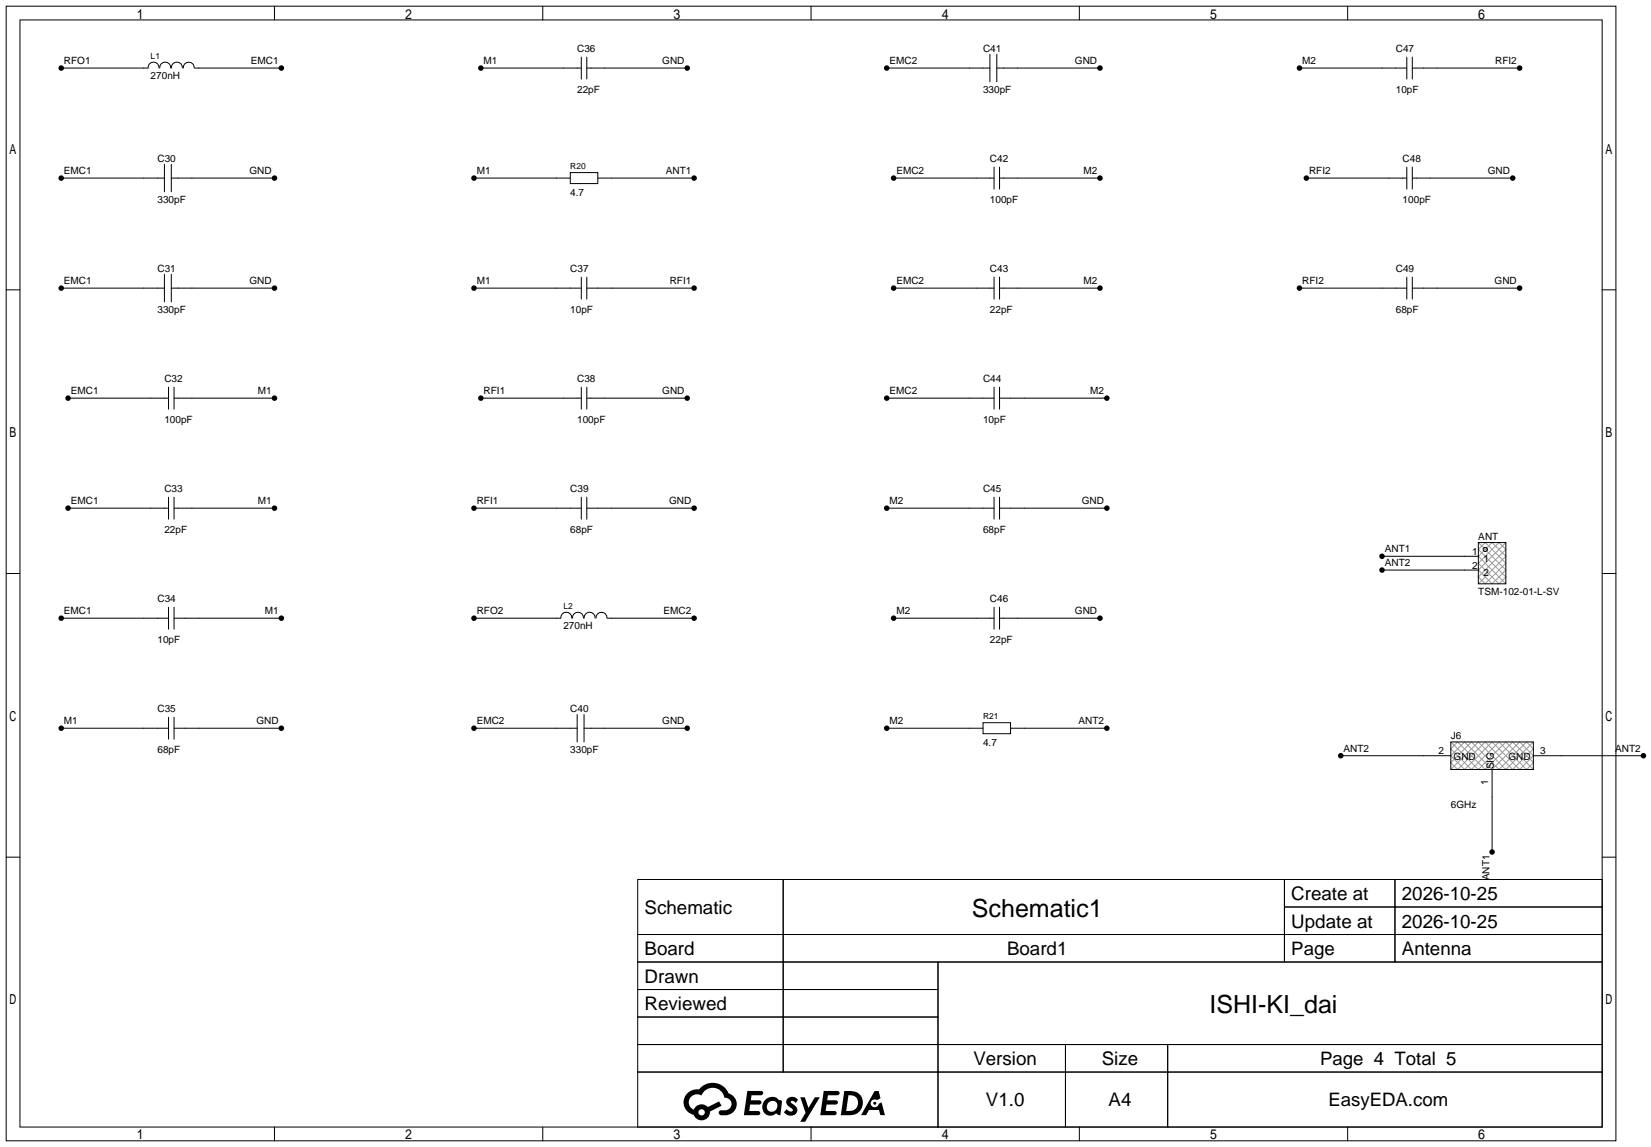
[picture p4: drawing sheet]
<svg xmlns="http://www.w3.org/2000/svg" width="305mm" height="212mm" viewBox="0 0 305 212" stroke-linecap="round" stroke-linejoin="round" font-family="sans-serif">
<g fill="none" stroke="#000" stroke-width=".18">
<path d="M1.1 1.1h297.2v209.6h-297.2zM3.7 3.7h292.1v204.5h-292.1zM29.4 12.6a1.01 1.01 0 0 0-1.1-1.1 1.01 1.01 0 0 0-1 1.1h-16M29.5 12.6a1.01 1.01 0 0 1 1-1.1 1.01 1.01 0 0 1 1 1.1M31.6 12.6a1.01 1.01 0 0 1 1.1-1.1 1.01 1.01 0 0 1 1 1.1M33.8 12.6a1.01 1.01 0 0 1 1-1.1 1.01 1.01 0 0 1 1.1 1.1M35.9 12.6h16M50.7 1.1v2.6M88.8 12.6h18.5M100.2 1.1v2.6M107.3 10.5v4.1M108.3 12.6h18.6"/>
<path d="M108.3 10.5v4.1M149.7 1.1v2.6M163.7 12.6h19.1M182.8 10v5.1M184 12.6h19.1M184 10v5.1M199.3 1.1v2.6M239.9 12.6h19.8M248.8 1.1v2.6M259.7 10.5v4.1M260.7 12.6h19.8M260.7 10.5v4.1"/>
<path d="M11.3 32.9h19.1M30.4 30.4v5M31.6 32.9h19.1M31.6 30.4v5M87.5 32.9h17.8M105.3 31.9h5.1v2h-5.1zM110.4 32.9h17.7M165 32.9h18.5M183.5 30.9v4M184.5 32.9h18.6M184.5 30.9v4M241.2 32.9h18.5"/>
<path d="M259.7 30.9v4M260.7 32.9h18.6M260.7 30.9v4M1.1 53.5h2.6M11.3 53.2h19.1M30.4 50.7v5.1M31.6 50.7v5.1M31.6 53.2h19.1M87.5 53.2h19.8M107.3 51.2v4M108.3 53.2h19.8M108.3 51.2v4"/>
<path d="M165 53.2h18.5M183.5 51.2v4M184.5 53.2h18.6M184.5 51.2v4M239.9 53.2h19.8M259.7 51.2v4M260.7 53.2h19.8M260.7 51.2v4M295.8 53.5h2.5M12.6 73.5h18.5M31.1 71.5v4.1M32.1 71.5v4.1"/>
<path d="M32.1 73.5h18.6M88.8 73.5h18.5M107.3 71.5v4.1M108.3 73.5h18.6M108.3 71.5v4.1M163.7 73.5h19.8M183.5 71.5v4.1M184.5 73.5h19.8M184.5 71.5v4.1M12.6 93.9h18.5M31.1 91.8v4.1M32.1 91.8v4.1"/>
<path d="M32.1 93.9h18.6M87.5 93.9h19.8M107.3 91.8v4.1M108.3 93.9h19.8M108.3 91.8v4.1M163.7 93.9h19.8M183.5 91.8v4.1M184.5 93.9h19.8M184.5 91.8v4.1M1.1 105.9h2.6M11.3 114.2h19.8M31.1 112.1v4.1"/>
<path d="M32.1 114.2h19.8M32.1 112.1v4.1M87.5 114.2h16M103.5 114.2a1.01 1.01 0 0 1 1-1.1 1.01 1.01 0 0 1 1.1 1.1M105.7 114.2a1.01 1.01 0 0 1 1-1.1 1.01 1.01 0 0 1 1 1.1M107.8 114.2a1.01 1.01 0 0 1 1.1-1.1 1.01 1.01 0 0 1 1 1.1M110 114.2a1.01 1.01 0 0 1 1-1.1 1.01 1.01 0 0 1 1.1 1.1M112.1 114.2h16M165 114.2h18.5M183.5 112.1v4.1M184.5 114.2h18.6M184.5 112.1v4.1"/>
<path d="M255.1 102.7h17.8M255.1 105.3h17.8M272.9 100.2h5.1v7.6h-5.1zM295.8 105.9h2.5M11.3 134.5h19.8M31.1 132.5v4M32.1 134.5h19.8M32.1 132.5v4M87.5 134.5h19.1M106.6 132v5M107.8 134.5h19.1M107.8 132v5"/>
<path d="M163.7 134.5h17.8M181.5 133.5h5.1v2h-5.1zM186.6 134.5h17.7M247.5 139.6h20.3M267.8 137h15.3v5.1h-15.3zM283.1 139.6h20.3M1.1 158.3h2.6M275.5 142.1v15.3M295.8 158.3h2.5M117.7 162.4h178.1v45.8h-178.1zM117.7 172.6h178.1M117.7 177.7h178.1"/>
<path d="M144.6 162.4v35.6M173.2 177.7v30.5M237.1 162.4v15.3M237.1 167.5h58.7M257.5 162.4v15.3M117.7 182.8h55.5M117.7 192.9h178.1M117.7 187.8h55.5M117.7 198h178.1M196.7 192.9v15.3M215.6 192.9v15.3M50.7 208.2v2.5"/>
<path d="M100.2 208.2v2.5M149.7 208.2v2.5M199.3 208.2v2.5M248.8 208.2v2.5"/>
<circle cx="274.2" cy="101.5" r=".38"/>
</g>
<g fill="#000">
<path d="M138 201.5h1.6a1.31 1.31 0 0 1 1.2 .2 .4 .4 0 0 1-.3 .6h-1.8l-.1 .9h1.6a.4 .4 0 0 1 .4 .4 .4 .4 0 0 1-.4 .4h-1.7l-.2 1.2h.8a1.23 1.23 0 0 1 1.2 .2 .39 .39 0 0 1-.3 .6h-2.7zM145.5 202.8a1.3 1.3 0 0 1 1.8 .3l-.4 .6a.54 .54 0 0 0-.9-.2l.1 .2a1.58 1.58 0 0 1 1.1 1.6 1.43 1.43 0 0 1-2.5 .1l.5-.6a.64 .64 0 0 0 .5 .5 .64 .64 0 0 0 .7-.3l-.2-.2a1.6 1.6 0 0 1-1-1.6zM147.7 202.7h.9l.7 1.9 1.1-1.9h.9l-2.7 4.5h-.9l1-1.7zM152.1 201.5h1.6a1.32 1.32 0 0 1 1.3 .2 .39 .39 0 0 1-.4 .6h-1.7l-.2 .9h1.7a.4 .4 0 0 1 .3 .4 .4 .4 0 0 1-.4 .4h-1.7l-.2 1.2h.8a1.23 1.23 0 0 1 1.2 .2 .39 .39 0 0 1-.3 .6h-2.7zM161.5 201.5h.7l.4 1.3-.7 .4a.75 .75 0 0 0-1.1 .3 .75 .75 0 0 0 .5 1 .75 .75 0 0 0 .9-.6l.6-.3 .6 2.4h-.9l-.2-1h-1.9l-.5 1h-.9z"/>
<path d="M126.9 201.9a2.37 2.37 0 0 0 1.2 4 1.54 1.54 0 0 0 1.7 1 1.54 1.54 0 0 0 1.3-1.6l2.1-1.1-.5-.8-2 1.1a1.57 1.57 0 0 0-2.6 .4 1.5 1.5 0 0 1-.8-2.1 1.5 1.5 0 0 1 2.2-.5 2.23 2.23 0 0 1 2.3-1.4 2.23 2.23 0 0 1 2 1.8 1.16 1.16 0 0 1 1.2 1.1 1.16 1.16 0 0 1-1 1.3h-.7a.47 .47 0 0 0-.6 .3 .47 .47 0 0 0 .4 .6 2.23 2.23 0 0 0 2.3-.7 2.23 2.23 0 0 0 .4-2.3 2.16 2.16 0 0 0-1.3-1.1 3.2 3.2 0 0 0-5.4-.7l-1.2 .1zM129 205.4a.58 .58 0 0 1 1.1 0 .58 .58 0 0 1-1.1 0z"/>
<path d="M141.3 203.1a1.62 1.62 0 0 0-.4 2.1 1.62 1.62 0 0 0 2 .7l.4-.3 .3 .3 .5 .1 .3-2.5-.2-.3h-.4a1.58 1.58 0 0 0-2.5-.1zM141.9 203.6a.99 .99 0 0 1 1.6 .3 .99 .99 0 0 1-.9 1.4 .94 .94 0 0 1-1-.5 .94 .94 0 0 1 .3-1.2z"/>
<path d="M155.9 201.5l-.7 4.5h1.5a2.27 2.27 0 0 0 2.6-2.3 2.27 2.27 0 0 0-2.7-2.2zM156.6 202.3a1.5 1.5 0 0 1 1.8 1.5 1.5 1.5 0 0 1-1.9 1.4h-.3z"/>
<circle cx="11.3" cy="12.6" r=".51"/>
<circle cx="51.9" cy="12.6" r=".51"/>
<circle cx="88.8" cy="12.6" r=".51"/>
<circle cx="126.9" cy="12.6" r=".51"/>
<circle cx="163.7" cy="12.6" r=".51"/>
<circle cx="203.1" cy="12.6" r=".51"/>
<circle cx="239.9" cy="12.6" r=".51"/>
<circle cx="280.5" cy="12.6" r=".51"/>
<circle cx="11.3" cy="32.9" r=".51"/>
<circle cx="50.7" cy="32.9" r=".51"/>
<circle cx="87.5" cy="32.9" r=".51"/>
<circle cx="128.1" cy="32.9" r=".51"/>
<circle cx="165" cy="32.9" r=".51"/>
<circle cx="203.1" cy="32.9" r=".51"/>
<circle cx="241.2" cy="32.9" r=".51"/>
<circle cx="279.3" cy="32.9" r=".51"/>
<circle cx="11.3" cy="53.2" r=".51"/>
<circle cx="50.7" cy="53.2" r=".51"/>
<circle cx="87.5" cy="53.2" r=".51"/>
<circle cx="128.1" cy="53.2" r=".51"/>
<circle cx="165" cy="53.2" r=".51"/>
<circle cx="203.1" cy="53.2" r=".51"/>
<circle cx="239.9" cy="53.2" r=".51"/>
<circle cx="280.5" cy="53.2" r=".51"/>
<circle cx="12.6" cy="73.5" r=".51"/>
<circle cx="50.7" cy="73.5" r=".51"/>
<circle cx="88.8" cy="73.5" r=".51"/>
<circle cx="126.9" cy="73.5" r=".51"/>
<circle cx="163.7" cy="73.5" r=".51"/>
<circle cx="204.3" cy="73.5" r=".51"/>
<circle cx="12.6" cy="93.9" r=".51"/>
<circle cx="50.7" cy="93.9" r=".51"/>
<circle cx="87.5" cy="93.9" r=".51"/>
<circle cx="128.1" cy="93.9" r=".51"/>
<circle cx="163.7" cy="93.9" r=".51"/>
<circle cx="204.3" cy="93.9" r=".51"/>
<circle cx="11.3" cy="114.2" r=".51"/>
<circle cx="51.9" cy="114.2" r=".51"/>
<circle cx="87.5" cy="114.2" r=".51"/>
<circle cx="128.1" cy="114.2" r=".51"/>
<circle cx="165" cy="114.2" r=".51"/>
<circle cx="203.1" cy="114.2" r=".51"/>
<circle cx="255.1" cy="105.3" r=".51"/>
<circle cx="255.1" cy="102.7" r=".51"/>
<circle cx="11.3" cy="134.5" r=".51"/>
<circle cx="51.9" cy="134.5" r=".51"/>
<circle cx="87.5" cy="134.5" r=".51"/>
<circle cx="126.9" cy="134.5" r=".51"/>
<circle cx="163.7" cy="134.5" r=".51"/>
<circle cx="204.3" cy="134.5" r=".51"/>
<circle cx="247.5" cy="139.6" r=".51"/>
<circle cx="303.4" cy="139.6" r=".51"/>
<circle cx="275.5" cy="157.4" r=".51"/>
<circle cx="161.5" cy="203.8" r=".28"/>
</g>
<path d="M272.9 107.8l5.1-5.1-2.5-2.5-2.6 2.5 5.1 5.1M272.9 100.2l5.1 5.1-2.5 2.5-2.6-2.5 5.1-5.1M274.2 100.2l-1.3 1.3 5.1 5.1-1.3 1.2-3.8-3.8 3.8-3.8 1.3 1.3-5.1 5.1 1.3 1.2 3.8-3.8zM274.4 101.1l.1 .2M274.5 101.6l-.1 .2M267.8 138.3l1.3-1.3 5.1 5.1 5.1-5.1 3.8 3.8-1.3 1.3-5.1-5.1-5 5.1zM267.8 139.6l2.6-2.6 5.1 5.1 5-5.1 2.6 2.6-2.6 2.5-5-5.1-5.1 5.1zM267.8 137l5.1 5.1 5.1-5.1 5.1 5.1M283.1 137l-5.1 5.1-5.1-5.1-5.1 5.1M267.8 140.8l3.9-3.8 5 5.1 5.1-5.1 1.3 1.3-3.8 3.8-5.1-5.1-5.1 5.1z" fill="none" stroke="#999" stroke-width=".18"/>
<g font-size="4.6">
<text x="179.4" y="169.4">Schematic1</text>
<text x="223.3" y="187.1">ISHI-KI_dai</text>
</g>
<g font-size="3.5">
<text x="238.4" y="166.2">Create at</text>
<text x="258.8" y="166.2">2026-10-25</text>
<text x="119" y="168.8">Schematic</text>
<text x="238.4" y="171.3">Update at</text>
<text x="258.8" y="171.3">2026-10-25</text>
<text x="119" y="176.4">Board</text>
<text x="185.9" y="176.4">Board1</text>
<text x="258.8" y="176.4">Antenna</text>
<text x="119" y="181.5">Drawn</text>
<text x="119" y="186.6">Reviewed</text>
<text x="179.7" y="196.7">Version</text>
<text x="203.4" y="196.7">Size</text>
<text x="182" y="204.3">V1.0</text>
<text x="204.7" y="204.3">A4</text>
</g>
<g font-size="3.4">
<text x="238.4" y="176.4">Page</text>
<text x="243.7" y="196.7">Page 4 Total 5</text>
<text x="245.3" y="204.3">EasyEDA.com</text>
</g>
<g font-size="1.8">
<text x="11.8" y="11.9">RFO1</text>
<text x="46.3" y="11.9">EMC1</text>
<text x="89.3" y="11.9">M1</text>
<text x="106.6" y="9.6">C36</text>
<text x="122.3" y="11.9">GND</text>
<text x="164.2" y="11.9">EMC2</text>
<text x="181.5" y="9.6">C41</text>
<text x="198.5" y="11.9">GND</text>
<text x="240.4" y="11.9">M2</text>
<text x="257.7" y="9.6">C47</text>
<text x="276" y="11.9">RFI2</text>
<text x="27.8" y="14.7">270nH</text>
<text x="106.6" y="17.2">22pF</text>
<text x="181.5" y="17.2">330pF</text>
<text x="257.7" y="17.2">10pF</text>
<text x="29.1" y="29.9">C30</text>
<text x="182.8" y="29.9">C42</text>
<text x="259" y="29.9">C48</text>
<text x="11.8" y="32.2">EMC1</text>
<text x="46.1" y="32.2">GND</text>
<text x="88" y="32.2">M1</text>
<text x="122.9" y="32.2">ANT1</text>
<text x="165.5" y="32.2">EMC2</text>
<text x="200" y="32.2">M2</text>
<text x="241.7" y="32.2">RFI2</text>
<text x="274.7" y="32.2">GND</text>
<text x="29.1" y="37.5">330pF</text>
<text x="105.3" y="36.2">4.7</text>
<text x="182.8" y="37.5">100pF</text>
<text x="259" y="37.5">100pF</text>
<text x="11.8" y="52.5">EMC1</text>
<text x="29.1" y="50.2">C31</text>
<text x="46.1" y="52.5">GND</text>
<text x="88" y="52.5">M1</text>
<text x="105.3" y="50.2">C37</text>
<text x="123.6" y="52.5">RFI1</text>
<text x="165.5" y="52.5">EMC2</text>
<text x="182.8" y="50.2">C43</text>
<text x="200" y="52.5">M2</text>
<text x="240.4" y="52.5">RFI2</text>
<text x="257.7" y="50.2">C49</text>
<text x="275.9" y="52.5">GND</text>
<text x="29.1" y="57.8">330pF</text>
<text x="105.3" y="57.8">10pF</text>
<text x="182.8" y="57.8">22pF</text>
<text x="257.7" y="57.8">68pF</text>
<text x="30.4" y="70.5">C32</text>
<text x="106.6" y="70.5">C38</text>
<text x="181.5" y="70.5">C44</text>
<text x="13.1" y="72.8">EMC1</text>
<text x="47.6" y="72.8">M1</text>
<text x="89.3" y="72.8">RFI1</text>
<text x="122.3" y="72.8">GND</text>
<text x="164.2" y="72.8">EMC2</text>
<text x="201.3" y="72.8">M2</text>
<text x="30.4" y="78.2">100pF</text>
<text x="106.6" y="78.2">100pF</text>
<text x="181.5" y="78.2">10pF</text>
<text x="13.1" y="93.1">EMC1</text>
<text x="30.4" y="90.9">C33</text>
<text x="47.6" y="93.1">M1</text>
<text x="88" y="93.1">RFI1</text>
<text x="105.3" y="90.9">C39</text>
<text x="123.5" y="93.1">GND</text>
<text x="164.2" y="93.1">M2</text>
<text x="181.5" y="90.9">C45</text>
<text x="199.7" y="93.1">GND</text>
<text x="30.4" y="98.5">22pF</text>
<text x="105.3" y="98.5">68pF</text>
<text x="181.5" y="98.5">68pF</text>
<text x="272.9" y="99.7">ANT</text>
<text x="255.7" y="102">ANT1</text>
<text x="255.7" y="104.6">ANT2</text>
<text x="271.8" y="102.5">1</text>
<text x="271.8" y="105.1">2</text>
<text x="273.9" y="103.8">1</text>
<text x="273.9" y="106.3">2</text>
<text x="11.8" y="113.5">EMC1</text>
<text x="29.1" y="111.2">C34</text>
<text x="48.9" y="113.5">M1</text>
<text x="88" y="113.5">RFO2</text>
<text x="122.5" y="113.5">EMC2</text>
<text x="165.5" y="113.5">M2</text>
<text x="182.8" y="111.2">C46</text>
<text x="198.5" y="113.5">GND</text>
<text x="272.9" y="109.9">TSM-102-01-L-SV</text>
<text x="29.1" y="118.8">10pF</text>
<text x="104" y="116.3">270nH</text>
<text x="182.8" y="118.8">22pF</text>
<text x="29.1" y="131.5">C35</text>
<text x="105.3" y="131.5">C40</text>
<text x="11.8" y="133.8">M1</text>
<text x="47.3" y="133.8">GND</text>
<text x="88" y="133.8">EMC2</text>
<text x="122.3" y="133.8">GND</text>
<text x="164.2" y="133.8">M2</text>
<text x="181.5" y="137.8">4.7</text>
<text x="199.1" y="133.8">ANT2</text>
<text x="267.8" y="136.6">J6</text>
<text x="29.1" y="139.1">68pF</text>
<text x="105.3" y="139.1">330pF</text>
<text x="248" y="138.9">ANT2</text>
<text x="265.5" y="139.3">2</text>
<text x="268.4" y="140.4">GND</text>
<text x="275.8" y="142.1" transform="rotate(-90 275.8 142.1)">SIG</text>
<text x="278.5" y="140.4">GND</text>
<text x="284.4" y="139.3">3</text>
<text x="298.2" y="138.9">ANT2</text>
<text x="267.8" y="149.3">6GHz</text>
<text x="274.7" y="144.9" transform="rotate(-90 274.7 144.9)">1</text>
<text x="275" y="162.6" transform="rotate(-90 275 162.6)">ANT1</text>
</g>
<g font-size="1.6">
<text x="27.8" y="10.8">L1</text>
<text x="105.3" y="31.2">R20</text>
<text x="104" y="112.4">L2</text>
<text x="181.5" y="132.8">R21</text>
</g>
</svg>
